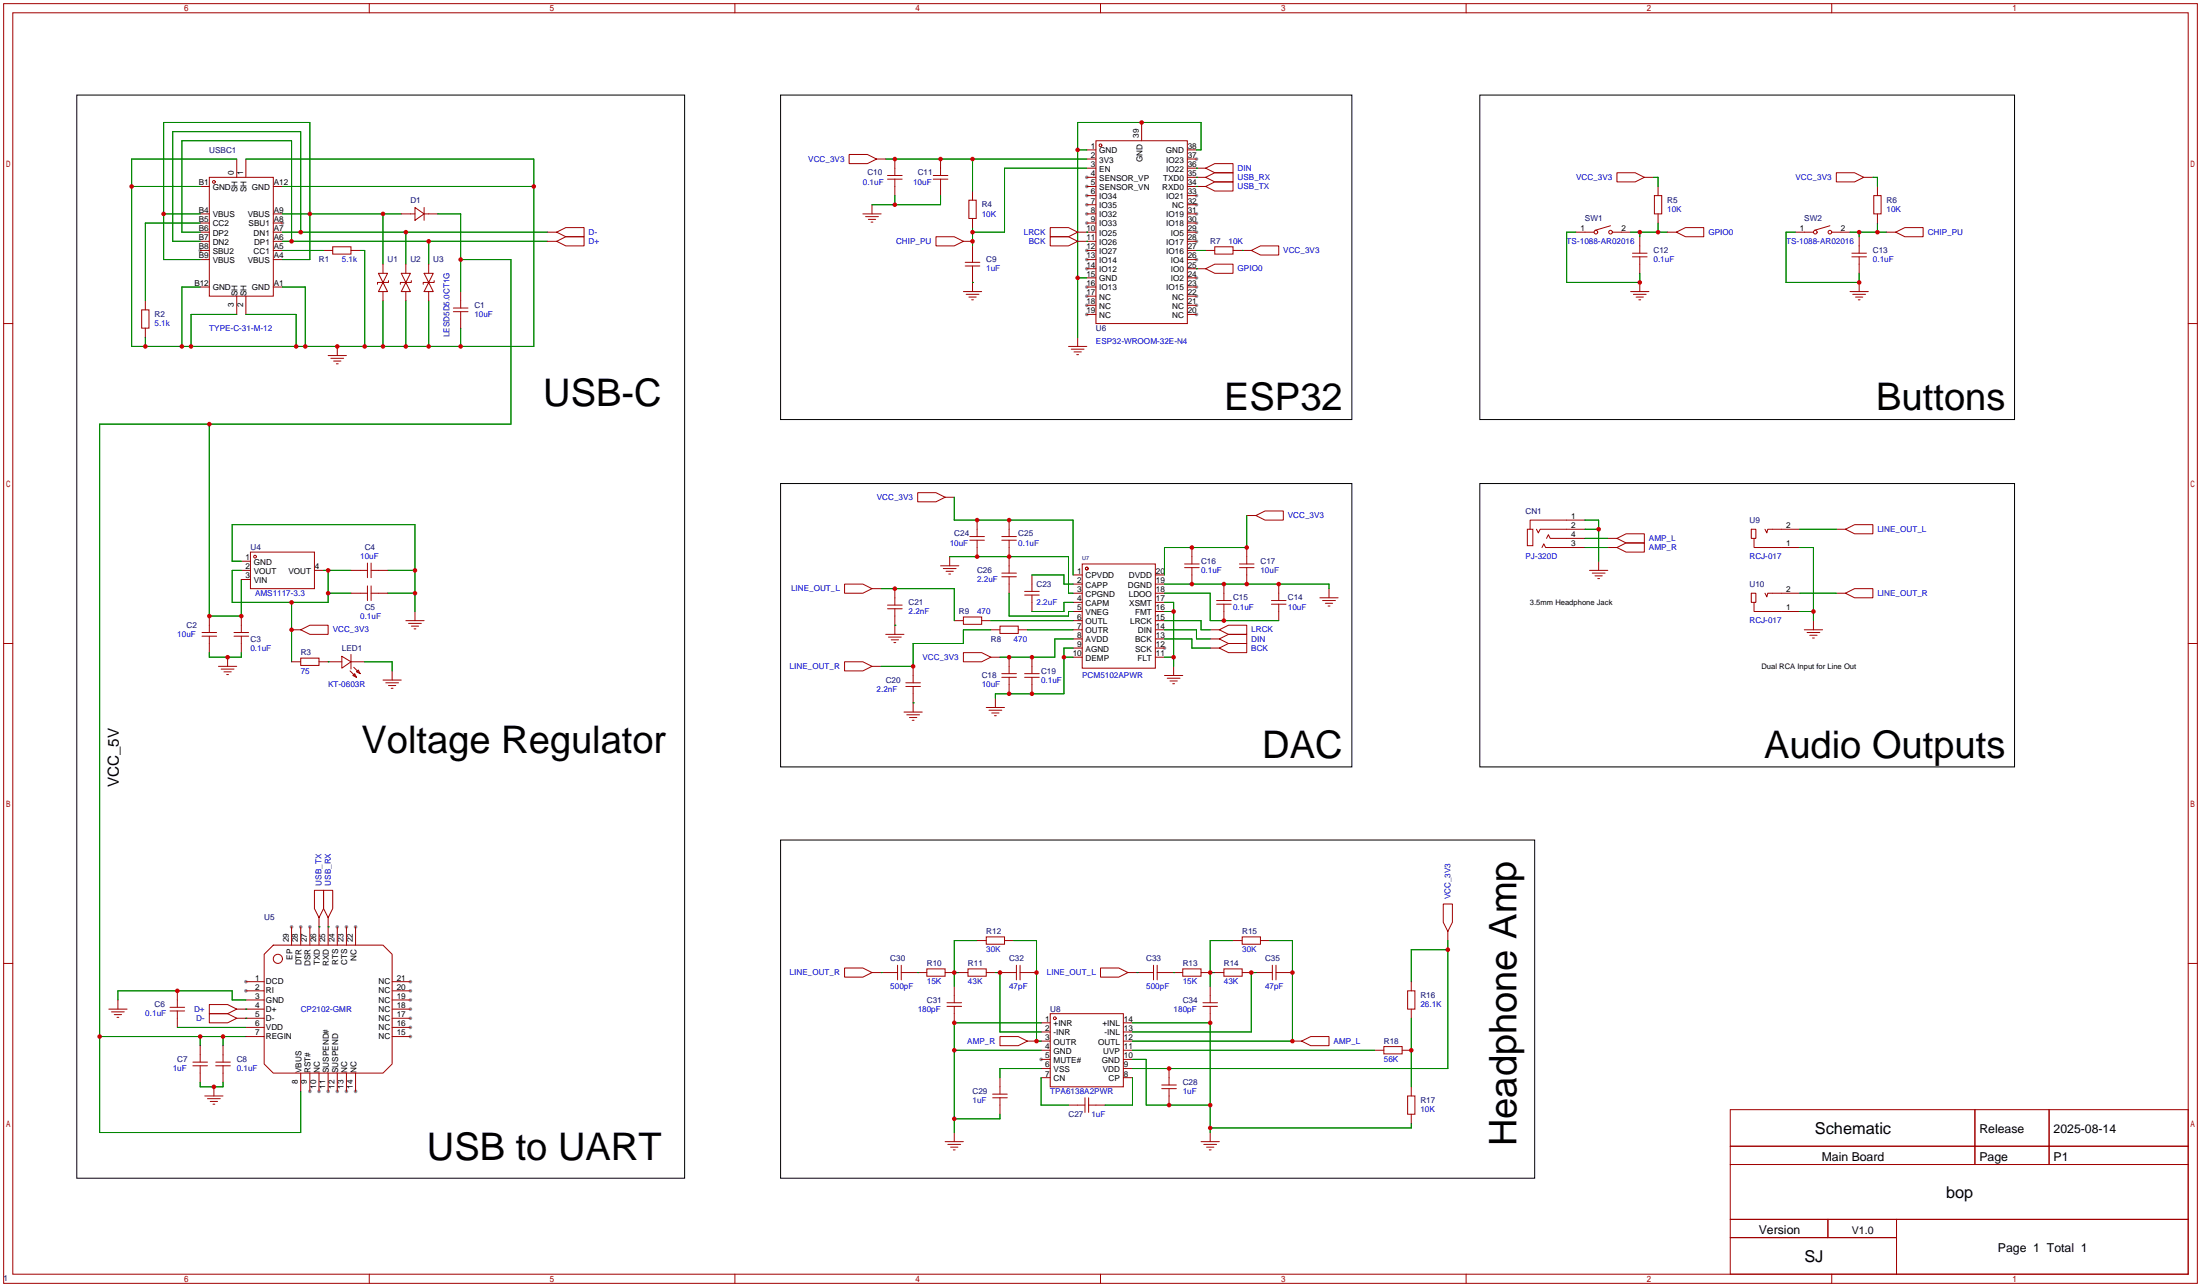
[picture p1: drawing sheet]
<svg xmlns="http://www.w3.org/2000/svg" width="612mm" height="358mm" viewBox="0 0 612 358" stroke-linecap="round" stroke-linejoin="round" font-family="sans-serif">
<g fill="#999">
<circle cx="55.6" cy="69.6" r=".51"/>
<circle cx="78.5" cy="62" r=".51"/>
<circle cx="68.3" cy="272.8" r=".51"/>
<circle cx="68.3" cy="275.3" r=".51"/>
<circle cx="86.1" cy="303.3" r=".51"/>
<circle cx="88.6" cy="303.3" r=".51"/>
<circle cx="91.2" cy="303.3" r=".51"/>
<circle cx="93.7" cy="303.3" r=".51"/>
<circle cx="96.3" cy="303.3" r=".51"/>
<circle cx="98.8" cy="303.3" r=".51"/>
<circle cx="114" cy="288" r=".51"/>
<circle cx="114" cy="285.5" r=".51"/>
<circle cx="114" cy="283" r=".51"/>
<circle cx="114" cy="280.4" r=".51"/>
<circle cx="114" cy="277.9" r=".51"/>
<circle cx="114" cy="275.3" r=".51"/>
<circle cx="114" cy="272.8" r=".51"/>
<circle cx="98.8" cy="257.6" r=".51"/>
<circle cx="96.3" cy="257.6" r=".51"/>
<circle cx="93.7" cy="257.6" r=".51"/>
<circle cx="86.1" cy="257.6" r=".51"/>
<circle cx="83.6" cy="257.6" r=".51"/>
<circle cx="81" cy="257.6" r=".51"/>
<circle cx="302" cy="49.3" r=".51"/>
<circle cx="302" cy="51.8" r=".51"/>
<circle cx="302" cy="54.4" r=".51"/>
<circle cx="302" cy="56.9" r=".51"/>
<circle cx="302" cy="59.4" r=".51"/>
<circle cx="302" cy="62" r=".51"/>
<circle cx="302" cy="69.6" r=".51"/>
<circle cx="302" cy="72.1" r=".51"/>
<circle cx="302" cy="74.7" r=".51"/>
<circle cx="302" cy="79.8" r=".51"/>
<circle cx="302" cy="82.3" r=".51"/>
<circle cx="302" cy="84.8" r=".51"/>
<circle cx="302" cy="87.4" r=".51"/>
<circle cx="332.5" cy="87.4" r=".51"/>
<circle cx="332.5" cy="84.8" r=".51"/>
<circle cx="332.5" cy="82.3" r=".51"/>
<circle cx="332.5" cy="79.8" r=".51"/>
<circle cx="332.5" cy="77.2" r=".51"/>
<circle cx="332.5" cy="72.1" r=".51"/>
<circle cx="332.5" cy="67.1" r=".51"/>
<circle cx="332.5" cy="64.5" r=".51"/>
<circle cx="332.5" cy="62" r=".51"/>
<circle cx="332.5" cy="59.4" r=".51"/>
<circle cx="332.5" cy="56.9" r=".51"/>
<circle cx="332.5" cy="54.4" r=".51"/>
<circle cx="332.5" cy="44.2" r=".51"/>
<circle cx="323.6" cy="180.1" r=".51"/>
<circle cx="289.3" cy="294.4" r=".51"/>
</g>
<g fill="none" stroke="#a10000" stroke-width=".28">
<path d="M1 1h609.6v355.6h-609.6zM3.6 3.6h604.5v350.5h-604.5zM102.6 1v2.6M204.2 1v2.6M305.8 1v2.6M407.4 1v2.6M509 1v2.6M304.5 39.1h25.4v50.8h-25.4zM317.2 34v5.1M55.6 51.8h2.6M55.6 59.4h2.6M58.2 49.3h17.7v33h-17.7z"/>
<path d="M65.8 44.2v5.1M68.3 44.2v5.1M75.9 51.8h2.6M75.9 59.4h2.6M111.5 59.4h3.8M115.3 57.7l2.6 1.7-2.6 1.8zM117.9 59.4h3.8M117.9 57.7v3.5M236 42.9h5l2.6 1.3-2.6 1.3h-5zM239.8 59.4h5.1M242.3 56.9v2.5M243.6 44.2h2.5"/>
<path d="M246.6 48.8h4.1M246.6 49.8h4.1M248.7 44.2v4.6M248.7 49.8v4.6M259.3 48.8h4.1M259.3 49.8h4.1M261.4 44.2v4.6M261.4 49.8v4.6M269.2 55.6h2.1v5.1h-2.1zM270.3 53.1v2.5M302 51.8h2.5M302 59.4h2.5"/>
<path d="M302 41.7h2.5M302 44.2h2.5M302 46.7h2.5M302 49.3h2.5M302 54.4h2.5M302 56.9h2.5M329.9 51.8h5.1M329.9 59.4h2.6M329.9 41.7h2.6M329.9 44.2h2.6M329.9 46.7h5.1M329.9 49.3h5.1"/>
<path d="M329.9 54.4h2.6M329.9 56.9h2.6M335 49.3l2.6-1.3h5v2.5h-5zM335 51.8l2.6-1.3h5v2.6h-5zM335 46.7l2.6-1.2h5v2.5h-5zM449.3 48h5.1l2.5 1.3-2.5 1.2h-5.1zM456.9 49.3h2.6M459.7 54.4h2.1v5h-2.1zM460.8 51.8v2.6M460.8 59.4v2.6M510.3 48h5.1l2.5 1.3-2.5 1.2h-5.1zM517.9 49.3h2.5"/>
<path d="M520.7 54.4h2v5h-2zM521.7 51.8v2.6M521.7 59.4v2.6M55.6 62h2.6M55.6 64.5h2.6M55.6 67.1h2.6M55.6 69.6h2.6M55.6 72.1h2.6M55.6 79.8h2.6M75.9 62h2.6M75.9 64.5h2.6M75.9 67.1h2.6"/>
<path d="M75.9 69.6h2.6M75.9 72.1h2.6M75.9 79.8h2.6M89.9 69.6h2.6M92.5 68.6h5v2h-5zM97.5 69.6h2.6M105.2 75.9h2.5l-1.3 2.6zM106.4 78.5l1.3 2.5h-2.5zM106.4 73.4v2.5M107.9 78v.5h-3v.5M111.5 75.9h2.5l-1.2 2.6zM112.8 78.5l1.2 2.5h-2.5z"/>
<path d="M112.8 73.4v2.5M114.3 78v.5h-3v.5M117.9 75.9h2.5l-1.3 2.6zM119.1 78.5l1.3 2.5h-2.5zM119.1 73.4v2.5M120.6 78v.5h-3v.5M152.1 64.5h2.6M152.1 67.1h2.6M154.7 64.5l2.5-1.3h5.1v2.6h-5.1zM154.7 67.1l2.5-1.3h5.1v2.5h-5.1zM240.5 60.2h3.6M241.3 61h2"/>
<path d="M242.1 61.7h.5M260.1 65.8h5.1l2.5 1.3-2.5 1.2h-5.1zM267.7 67.1h2.6M268.2 72.9h4.1M268.2 73.9h4.1M270.3 60.7v2.5M270.3 68.3v4.6M270.3 73.9v7.1M291.8 65.8h5.1l2.6 1.3-2.6 1.2h-5.1zM291.8 63.2h5.1l2.6 1.3-2.6 1.3h-5.1zM299.5 64.5h5M299.5 67.1h5"/>
<path d="M302 62h2.5M302 69.6h2.5M302 72.1h2.5M302 79.8h2.5M302 74.7h2.5M302 77.2h2.5M329.9 62h2.6M329.9 64.5h2.6M329.9 67.1h2.6M329.9 69.6h2.6M329.9 72.1h2.6M329.9 79.8h2.6"/>
<path d="M329.9 74.7h5.1M329.9 77.2h2.6M335 74.7l2.6-1.3h5v2.5h-5zM335 69.6h2.6M337.6 68.6h5v2h-5zM342.6 69.6h5.1M347.7 69.6l2.6-1.3h5v2.6h-5zM437.9 64.5h5.1M447.5 62.7l-4.3 1.3M448.1 64.5h5M453.6 70.4h4.1M453.6 71.4h4.1"/>
<path d="M455.7 65.8v4.6M455.7 71.4v4.5M455.7 78.5v2.5M463.3 64.5h2.5M465.8 64.5l2.6-1.3h5.1v2.6h-5.1zM498.9 64.5h5M508.5 62.7l-4.3 1.3M509 64.5h5.1M514.6 70.4h4.1M514.6 71.4h4.1M516.6 65.8v4.6M516.6 71.4v4.5"/>
<path d="M516.6 78.5v2.5M524.3 64.5h2.5M526.8 64.5l2.5-1.3h5.1v2.6h-5.1zM1 89.9h2.6M39.4 86.1h2v5.1h-2zM40.4 83.6v2.5M40.4 91.2v2.5M65.8 82.3v5.1M68.3 82.3v5.1M91.2 98.8h5.1M91.9 99.6h3.6M93.7 96.3v2.5"/>
<path d="M106.4 81v2.6M112.8 81v2.6M119.1 81v2.6M126 85.6h4M126 86.6h4M128 81v4.6M128 86.6v4.6M267.7 81h5.1M268.5 81.8h3.5M269.2 82.6h2.1M270 83.3h.5M296.9 96.3h5.1"/>
<path d="M297.7 97h3.5M298.4 97.8h2.1M299.2 98.6h.5M299.5 93.7v2.6M302 82.3h2.5M302 84.8h2.5M302 87.4h2.5M329.9 82.3h2.6M329.9 84.8h2.6M329.9 87.4h2.6M453.1 81h5.1M453.9 81.8h3.6"/>
<path d="M454.7 82.6h2M455.4 83.3h.5M514.1 81h5.1M514.9 81.8h3.5M515.6 82.6h2.1M516.4 83.3h.5M608.1 89.9h2.5M92.7 100.3h2M93.5 101.1h.5M255 136.9h5.1l2.5 1.3-2.5 1.2h-5.1zM262.6 138.2h2.6M67.1 156h2.5"/>
<path d="M67.1 158.5h2.5M69.6 153.4h17.8v10.2h-17.8zM87.4 158.5h2.5M97.5 158.5h4.6M102.1 156.5v4M103.1 158.5h4.6M103.1 156.5v4M261.4 157.2h5M262.1 158h3.6M262.9 158.7h2M263.7 159.5h.5M263.9 154.7v2.5"/>
<path d="M269.5 149.1h4.1M269.5 150.1h4.1M271.5 144.5v4.6M271.5 150.1v4.6M278.4 149.1h4M278.4 150.1h4M278.4 159.3h4M280.4 144.5v4.6M280.4 150.1v9.2M286.8 159.8v4.5M298.2 159.8h2.5M300.7 156.7h20.4v29h-20.4z"/>
<path d="M321.1 159.8h2.5M329.2 156.7h4M329.2 157.7h4M331.2 152.1v4.6M331.2 157.7v4.6M344.4 156.7h4.1M344.4 157.7h4.1M346.5 152.1v4.6M346.5 157.7v4.6M346.5 143.3h2.5M349 143.3l2.5-1.3h5.1v2.5h-5.1zM424.4 147.1h1.6v4.5h-1.6z"/>
<path d="M427 147.1l.5 1 .5-1h12.4M428.5 152.1l.5-1 .5 1h10.9M429.8 149.6l.5-1 .5 1h9.6M440.4 144.5h-15.2v2.6M441.7 158.5h5.1M442.5 159.3h3.5M444.2 156v2.5M446.8 149.6h2.5M446.8 152.1h2.5M449.3 149.6l2.6-1.3h5v2.6h-5zM449.3 152.1l2.6-1.2h5v2.5h-5zM486.7 147.1h1.2v2.5h-1.2z"/>
<path d="M487.4 149.6v2.5h12.7M490.5 147.1l.5 1 .2-1h8.9M510.3 147.1h2.5M512.8 147.1l2.6-1.3h5v2.5h-5zM1 178.8h2.6M56.1 175.8h4.1M56.1 176.8h4.1M58.2 171.2v4.6M58.2 176.8v4.6M65 175.8h4.1M65 176.8h4.1M67.1 161h2.5"/>
<path d="M67.1 171.2v4.6M67.1 176.8v4.6M81 175h2.6M83.6 175l2.5-1.3h5.1v2.6h-5.1zM97.5 164.8h4.6M102.1 162.8v4.1M103.1 162.8v4.1M103.1 164.8h4.6M112.8 172.5h5.1M113.5 173.2h3.6M114.3 174h2M115.1 174.8h.5"/>
<path d="M115.3 169.9v2.6M234.7 162.3h5.1l2.5 1.3-2.5 1.2h-5.1zM242.3 163.6h2.6M246.1 176.3h5.1M246.6 168.1h4.1M246.6 169.2h4.1M246.9 177h3.5M247.6 177.8h2.1M248.4 178.6h.5M248.7 163.6v4.5M248.7 169.2v7.1M265.2 172.5h2.5"/>
<path d="M267.7 171.4h5.1v2.1h-5.1zM272.8 172.5h2.5M275.3 175h2.6M277.9 174h5.1v2h-5.1zM278.4 160.3h4M280.4 160.3v4.5M283 175h2.5M284.7 164.3h4.1M284.7 165.4h4.1M286.8 165.4v4.5M298.2 172.5h2.5M298.2 164.8h2.5"/>
<path d="M298.2 175h2.5M298.2 162.3h2.5M298.2 167.4h2.5M298.2 169.9h2.5M298.2 177.5h2.5M321.1 172.5h2.5M321.1 164.8h2.5M321.1 175h2.5M321.1 162.3h2.5M321.1 167.4h2.5M321.1 169.9h2.5M321.1 177.5h2.5"/>
<path d="M336.3 175h2.5M336.3 177.5h2.5M338.1 166.9h4M338.1 167.9h4M338.8 175l2.6-1.3h5.1v2.6h-5.1zM338.8 177.5l2.6-1.2h5.1v2.5h-5.1zM340.1 162.3v4.6M340.1 167.9v4.6M353.3 166.9h4.1M353.3 167.9h4.1M355.3 162.3v4.6M355.3 167.9v4.6"/>
<path d="M366.8 166.1h5.1M367.5 166.9h3.6M368.3 167.6h2M369.1 168.4h.5M369.3 163.6v2.5M443.2 160h2.1M444 160.8h.5M486.7 164.8h1.2v2.6h-1.2zM487.4 167.4v2.5h12.7M490.5 164.8l.5 1.1 .2-1.1h8.9M501.4 175h5.1M502.2 175.8h3.5"/>
<path d="M502.9 176.5h2.1M503.7 177.3h.5M503.9 172.5v2.5M510.3 164.8h2.5M512.8 164.8l2.6-1.2h5v2.5h-5zM608.1 178.8h2.5M60.7 185.2h5.1M61.5 185.9h3.5M62.2 186.7h2.1M63 187.5h.5M63.2 182.6v2.6M81 183.9h2.6"/>
<path d="M83.6 182.9h5v2h-5zM88.6 183.9h6.4M95 182.4l2.5 1.5-2.5 1.8zM97.3 186.4l1.8 1.8M97.5 183.9h3.8M97.5 181.9v4M98.3 185.4l1.8 1.8M98.6 187.2l.5 1-1.1-.5zM99.1 186.7l.5-.5 .5 1zM106.4 189h5.1M107.2 189.7h3.5M107.9 190.5h2.1"/>
<path d="M108.7 191.3h.5M109 186.4v2.6M234.7 183.9h5.1l2.5 1.3-2.5 1.2h-5.1zM242.3 185.2h2.6M251.2 197.9h5.1M251.7 189.7h4.1M251.7 190.8h4.1M252 198.6h3.5M252.7 199.4h2.1M253.7 185.2v4.5M253.7 190.8v7.1M267.7 181.4h5.1l2.5 1.2-2.5 1.3h-5.1z"/>
<path d="M274.1 196.6h5M274.8 197.4h3.6M275.3 182.6h2.6M275.6 198.1h2M276.4 198.9h.5M276.6 194.1v2.5M278.4 187.2h4M278.4 188.2h4M280.4 182.6v4.6M280.4 188.2v4.6M284.7 187.2h4.1M284.7 188.2h4.1"/>
<path d="M286.8 182.6v4.6M286.8 188.2v4.6M298.2 180.1h2.5M298.2 182.6h2.5M321.1 180.1h2.5M321.1 182.6h2.5M323.6 187.7h5.1M324.4 188.5h3.5M325.1 189.2h2.1M325.9 190h.5M326.1 185.2v2.5M336.3 180.1h2.5"/>
<path d="M338.8 180.1l2.6-1.3h5.1v2.6h-5.1zM253.5 200.2h.5M81 257.6v5M83.6 257.6v5M86.1 257.6v5M87.4 247.4h2.5v5.1l-1.3 2.5-1.2-2.5zM88.6 255v7.6M89.9 247.4h2.6v5.1l-1.3 2.5-1.3-2.5zM91.2 255v7.6M93.7 257.6v5M96.3 257.6v5M98.8 257.6v5"/>
<path d="M401.1 251.2h2.5v5.1l-1.3 2.5-1.2-2.5zM402.3 258.8v2.6M1 267.7h2.6M32.8 277.9v2.5M47.2 279.9h4.1M49.3 275.3v4.6M58.2 279.1h5l2.6 1.3-2.6 1.3h-5zM68.3 272.8h5.1M68.3 275.3h5.1M68.3 277.9h5.1M75.9 262.6h30.5l2.6 2.6v30.5l-2.6 2.5h-30.5l-2.5-2.5v-30.5zM109 272.8h5"/>
<path d="M109 275.3h5M109 277.9h5M234.7 269h5.1l2.5 1.3-2.5 1.2h-5.1zM242.3 270.3h7.1M249.4 268.2v4.1M250.4 270.3h7.2M250.4 268.2v4.1M257.6 269.2h5v2.1h-5zM262.6 270.3h2.6M263.1 278.6h4.1M263.1 279.7h4.1M265.2 274.1v4.5"/>
<path d="M265.2 279.7v4.5M266.4 270.3h2.6M269 269.2h5.1v2.1h-5.1zM271.5 261.4h2.6M274.1 260.3h5v2.1h-5zM274.1 270.3h2.5M277.9 270.3h4.5M279.1 261.4h2.6M282.4 268.2v4.1M283.5 270.3h4.5M283.5 268.2v4.1M305.8 269h5.1l2.5 1.3-2.5 1.2h-5.1z"/>
<path d="M313.4 270.3h7.1M320.5 268.2v4.1M321.6 270.3h7.1M321.6 268.2v4.1M328.7 269.2h5.1v2.1h-5.1zM333.8 270.3h2.5M334.3 278.6h4M334.3 279.7h4M336.3 274.1v4.5M336.3 279.7v4.5M337.6 270.3h2.5M340.1 269.2h5.1v2.1h-5.1z"/>
<path d="M342.6 261.4h2.6M345.2 260.3h5.1v2.1h-5.1zM345.2 270.3h2.5M349 270.3h4.6M350.3 261.4h2.5M353.6 268.2v4.1M354.6 270.3h4.6M354.6 268.2v4.1M391.2 275.3h2v5.1h-2zM392.2 272.8v2.5M608.1 267.7h2.5M30.2 280.4h5.1"/>
<path d="M31 281.2h3.5M31.7 281.9h2.1M32.5 282.7h.5M47.2 280.9h4.1M49.3 280.9v4.6M53.6 295.1h4.1M53.6 296.2h4.1M55.6 290.6v4.5M55.6 296.2v4.5M58.2 281.7h5l2.6 1.3-2.6 1.2h-5zM59.9 295.1h4.1M59.9 296.2h4.1"/>
<path d="M62 290.6v4.5M62 296.2v4.5M65.8 280.4h7.6M65.8 283h7.6M68.3 285.5h5.1M68.3 288h5.1M83.6 298.2v5.1M86.1 298.2v5.1M88.6 298.2v5.1M91.2 298.2v5.1M93.7 298.2v5.1M96.3 298.2v5.1"/>
<path d="M98.8 298.2v5.1M109 280.4h5M109 283h5M109 285.5h5M109 288h5M277.9 288h5.1l2.5 1.3-2.5 1.3h-5.1zM277.9 299.5v4.5M285.5 289.3h2.5M289.3 284.2h2.5M289.3 286.8h2.5M289.3 289.3h2.5M289.3 291.8h2.5"/>
<path d="M289.3 294.4h2.5M289.3 296.9h2.5M289.3 299.5h2.5M291.8 281.7h20.4v20.3h-20.4zM312.2 284.2h2.5M312.2 286.8h2.5M312.2 289.3h2.5M312.2 291.8h2.5M312.2 294.4h2.5M312.2 296.9h2.5M312.2 299.5h2.5M324.9 296.9v4.6"/>
<path d="M359.2 289.3h2.5M361.7 289.3l2.5-1.3h5.1v2.6h-5.1zM382 291.8h2.6M384.6 290.8h5v2.1h-5zM389.6 291.8h2.6M392.2 280.4v2.6M56.9 304.5h5.1M57.7 305.3h3.5M58.4 306.1h2.1M59.2 306.8h.5M59.4 302v2.5M262.6 317.2h5.1"/>
<path d="M263.4 318h3.6M264.2 318.8h2M264.9 319.5h.5M265.2 314.7v2.5M275.8 304h4.1M275.8 305.1h4.1M277.9 305.1v4.5M296.9 307.1h4.6M301.5 305.1v4M302.5 307.1h4.6M302.5 305.1v4M322.8 301.5h4.1"/>
<path d="M322.8 302.5h4.1M324.9 302.5v4.6M333.8 317.2h5M334.5 318h3.6M335.3 318.8h2M336 319.5h.5M336.3 314.7v2.5M391.2 304.5h2v5.1h-2zM392.2 302v2.5M392.2 309.6v2.6M480.8 308.4h127.3v45.7h-127.3zM480.8 318.5h127.3"/>
<path d="M548.8 308.4v15.2M569.4 308.4v15.2M480.8 323.6h127.3M480.8 338.8h127.3M507.9 338.8v5.1M527 338.8v15.3M102.6 354.1v2.5M204.2 354.1v2.5M305.8 354.1v2.5M407.4 354.1v2.5M480.8 343.9h46.2M509 354.1v2.5"/>
<circle cx="59.4" cy="50.5" r=".38"/>
<circle cx="305.8" cy="40.4" r=".38"/>
<circle cx="443.5" cy="64.5" r=".51"/>
<circle cx="447.5" cy="64.5" r=".51"/>
<circle cx="504.4" cy="64.5" r=".51"/>
<circle cx="508.5" cy="64.5" r=".51"/>
<circle cx="70.9" cy="154.7" r=".38"/>
<circle cx="302" cy="158" r=".38"/>
<circle cx="77.2" cy="266.4" r="1.27"/>
<circle cx="293.1" cy="283" r=".38"/>
</g>
<g fill="none" stroke="#008700" stroke-width=".28">
<path d="M36.6 51.8h19M45.5 59.4h10.1M65.8 44.2h-29.2v52.1h111.7v-52.1h-80M78.5 51.8h69.8M78.5 59.4h33M106.4 59.4v14M121.7 59.4h6.3v21.6M246.1 44.2h55.9M248.7 54.4v2.5M261.4 54.4v2.5h-19.1M270.3 44.2v8.9M299.5 41.7h2.5"/>
<path d="M302 46.7h-22.9v17.8h-8.8M332.5 49.3h.1M332.5 51.8h.1M332.5 46.7h.1M332.5 41.7h1.3v-7.7h-34.3v59.7M459.5 49.3h1.3v2.5M520.4 49.3h1.3v2.5M55.6 64.5h-5.1v-25.4h30.5v28M55.6 79.8h-5.1v16.5M55.6 62h-15.2v21.6M55.6 72.1h-10.1v-38.1h40.6v38.1h-7.6M78.5 69.6h11.4"/>
<path d="M78.5 79.8h6.3v16.5M78.5 64.5h73.6M78.5 67.1h73.6M83.6 64.5v-27.9h-35.6v30.5h7.6M100.1 69.6h1.2v26.7M112.8 64.5v8.9M119.1 67.1v6.3M128 72.1h14v45.8h-114.3v196.8h55.9v-11.4M270.3 78.5h.1M270.3 63.2v5.1M299.5 77.2h2.5M302 67.1h.1"/>
<path d="M302 64.5h.1M332.5 74.7h.1M332.5 69.6h2.5M345.2 69.6h.1M437.9 64.5h-2.5v14h20.3v-2.6M453.1 64.5h10.2M455.7 64.5v1.3M460.8 62v2.5M498.9 64.5h-2.6v14h20.3v-2.6M514.1 64.5h10.2M516.6 64.5v1.3M521.7 62v2.5"/>
<path d="M40.4 93.7v2.6M65.8 87.4h-12.7v8.9M68.3 87.4h14v8.9M106.4 83.6v12.7M112.8 83.6v12.7M119.1 83.6v12.7M128 91.2v5.1M58.2 117.9v53.3h8.9v-10.2M265.2 138.2v6.3h33v15.3M67.1 158.5h-2.6v8.9h26.7v-8.9M67.1 156h-2.6v-10.2h50.8v24.1M89.9 158.5h7.6"/>
<path d="M107.7 158.5h7.6M263.9 154.7h33v10.1h1.3M286.8 159.8h8.9v2.5h2.5M346.5 143.3v8.8h-22.9v7.7M440.4 152.1h6.4M440.4 144.5h3.8v11.5M440.4 147.1h3.8M440.4 149.6h6.4M500.1 152.1h3.8v20.4M500.1 147.1h10.2M81 167.4v16.5M91.2 164.8h6.3"/>
<path d="M107.7 164.8h7.6M244.9 163.6h20.3v8.9M248.7 173.7h.1M275.3 172.5h22.9M275.3 175h-7.6v3.8h-14v6.4h-8.8M280.4 164.8v6.4h16.5v-1.3h1.3M285.5 175h12.7M298.2 167.4h-2.5v2.5h-8.9M298.2 177.5h-5.1v5.1h-15.2M323.6 164.8h12.7v7.7h19M323.6 167.4h2.5v17.8M323.6 172.5h10.2v2.5h2.5"/>
<path d="M323.6 162.3h45.7v1.3M323.6 177.5h7.6v2.6h5.1M323.6 175h8.9v2.5h3.8M323.6 169.9h2.5M500.1 164.8h10.2M500.1 169.9h3.8M58.2 181.4v1.2h8.9v-1.2M91.2 183.9h.1M101.3 183.9h7.7v2.5M253.7 195.3h.1M295.7 182.6h2.5M298.2 180.1h-2.5v12.7h-19.1v1.3"/>
<path d="M323.6 182.6h2.5M88.6 257.6h.1M91.2 257.6h.1M32.8 277.9v-2.6h31.7v2.6h3.8M244.9 270.3h.1M255 270.3h.1M265.2 270.3h1.2M271.5 261.4h-6.3v12.7M276.6 270.3h1.3v16.5h11.4M281.7 261.4h6.3v27.9h1.3M316 270.3h.1M326.1 270.3h.1"/>
<path d="M336.3 270.3h1.3M342.6 261.4h-6.3v12.7M349 270.3h-1.3v16.5h-33M352.8 261.4h6.4v27.9h-44.5M402.3 261.4v35.5h-87.6M402.3 263.9h-10.1v8.9M27.7 288h40.6M49.3 285.5h19M55.6 288v2.6M62 288v2.6M68.3 280.4h.1M68.3 283h.1"/>
<path d="M265.2 291.8h24.1M289.3 284.2h-24.1v30.5M289.3 299.5v7.6h7.6M289.3 296.9h-11.4v2.6M314.7 284.2h21.6v30.5M314.7 299.5v7.6h-7.6M314.7 294.4h3.8v12.7h17.8M314.7 291.8h67.3M392.2 283v19M55.6 300.7v1.3h6.4v-1.3M277.9 309.6v1.3h-12.7M392.2 312.2v1.2h-55.9"/>
</g>
<path d="M21.3 26.4h168.9v301h-168.9zM216.9 26.4h158.8v90.2h-158.8zM411.2 26.4h148.6v90.2h-148.6zM216.9 134.4h158.8v78.7h-158.8zM411.2 134.4h148.6v78.7h-148.6zM216.9 233.4h209.6v94h-209.6z" fill="none" stroke="#000" stroke-width=".28"/>
<g fill="#c00">
<circle cx="101.3" cy="96.3" r=".63"/>
<circle cx="106.4" cy="96.3" r=".63"/>
<circle cx="112.8" cy="96.3" r=".63"/>
<circle cx="119.1" cy="96.3" r=".63"/>
<circle cx="128" cy="96.3" r=".63"/>
<circle cx="148.3" cy="51.8" r=".63"/>
<circle cx="93.7" cy="96.3" r=".63"/>
<circle cx="84.8" cy="96.3" r=".63"/>
<circle cx="82.3" cy="96.3" r=".63"/>
<circle cx="53.1" cy="96.3" r=".63"/>
<circle cx="50.5" cy="96.3" r=".63"/>
<circle cx="40.4" cy="96.3" r=".63"/>
<circle cx="36.6" cy="51.8" r=".63"/>
<circle cx="81" cy="67.1" r=".63"/>
<circle cx="119.1" cy="67.1" r=".63"/>
<circle cx="83.6" cy="64.5" r=".63"/>
<circle cx="112.8" cy="64.5" r=".63"/>
<circle cx="86.1" cy="59.4" r=".63"/>
<circle cx="45.5" cy="59.4" r=".63"/>
<circle cx="106.4" cy="59.4" r=".63"/>
<circle cx="128" cy="72.1" r=".63"/>
<circle cx="58.2" cy="117.9" r=".63"/>
<circle cx="27.7" cy="288" r=".63"/>
<circle cx="55.6" cy="288" r=".63"/>
<circle cx="62" cy="288" r=".63"/>
<circle cx="58.2" cy="171.2" r=".63"/>
<circle cx="67.1" cy="171.2" r=".63"/>
<circle cx="91.2" cy="158.5" r=".63"/>
<circle cx="91.2" cy="164.8" r=".63"/>
<circle cx="81" cy="167.4" r=".63"/>
<circle cx="81" cy="175" r=".63"/>
<circle cx="63.2" cy="182.6" r=".63"/>
<circle cx="115.3" cy="164.8" r=".63"/>
<circle cx="115.3" cy="158.5" r=".63"/>
<circle cx="49.3" cy="275.3" r=".63"/>
<circle cx="59.4" cy="302" r=".63"/>
<circle cx="299.5" cy="77.2" r=".63"/>
<circle cx="299.5" cy="41.7" r=".63"/>
<circle cx="317.2" cy="34" r=".63"/>
<circle cx="270.3" cy="64.5" r=".63"/>
<circle cx="270.3" cy="67.1" r=".63"/>
<circle cx="270.3" cy="44.2" r=".63"/>
<circle cx="261.4" cy="44.2" r=".63"/>
<circle cx="248.7" cy="44.2" r=".63"/>
<circle cx="248.7" cy="56.9" r=".63"/>
<circle cx="455.7" cy="78.5" r=".63"/>
<circle cx="455.7" cy="64.5" r=".63"/>
<circle cx="460.8" cy="64.5" r=".63"/>
<circle cx="516.6" cy="78.5" r=".63"/>
<circle cx="516.6" cy="64.5" r=".63"/>
<circle cx="521.7" cy="64.5" r=".63"/>
<circle cx="355.3" cy="162.3" r=".63"/>
<circle cx="346.5" cy="162.3" r=".63"/>
<circle cx="340.1" cy="162.3" r=".63"/>
<circle cx="331.2" cy="162.3" r=".63"/>
<circle cx="346.5" cy="152.1" r=".63"/>
<circle cx="331.2" cy="152.1" r=".63"/>
<circle cx="340.1" cy="172.5" r=".63"/>
<circle cx="280.4" cy="182.6" r=".63"/>
<circle cx="286.8" cy="182.6" r=".63"/>
<circle cx="326.1" cy="182.6" r=".63"/>
<circle cx="326.1" cy="169.9" r=".63"/>
<circle cx="280.4" cy="192.8" r=".63"/>
<circle cx="286.8" cy="192.8" r=".63"/>
<circle cx="295.7" cy="182.6" r=".63"/>
<circle cx="253.7" cy="185.2" r=".63"/>
<circle cx="248.7" cy="163.6" r=".63"/>
<circle cx="280.4" cy="154.7" r=".63"/>
<circle cx="271.5" cy="154.7" r=".63"/>
<circle cx="280.4" cy="144.5" r=".63"/>
<circle cx="271.5" cy="144.5" r=".63"/>
<circle cx="324.9" cy="296.9" r=".63"/>
<circle cx="402.3" cy="263.9" r=".63"/>
<circle cx="336.3" cy="307.1" r=".63"/>
<circle cx="324.9" cy="307.1" r=".63"/>
<circle cx="336.3" cy="284.2" r=".63"/>
<circle cx="336.3" cy="313.4" r=".63"/>
<circle cx="265.2" cy="270.3" r=".63"/>
<circle cx="277.9" cy="270.3" r=".63"/>
<circle cx="265.2" cy="284.2" r=".63"/>
<circle cx="265.2" cy="291.8" r=".63"/>
<circle cx="265.2" cy="310.9" r=".63"/>
<circle cx="288" cy="289.3" r=".63"/>
<circle cx="288" cy="270.3" r=".63"/>
<circle cx="336.3" cy="270.3" r=".63"/>
<circle cx="392.2" cy="291.8" r=".63"/>
<circle cx="359.2" cy="289.3" r=".63"/>
<circle cx="359.2" cy="270.3" r=".63"/>
<circle cx="347.7" cy="270.3" r=".63"/>
<circle cx="444.2" cy="147.1" r=".63"/>
<circle cx="503.9" cy="169.9" r=".63"/>
</g>
<g font-size="10.6">
<text x="151" y="112.8">USB-C</text>
<text x="340.2" y="114">ESP32</text>
<text x="521.4" y="114">Buttons</text>
<text x="100.5" y="209.3">Voltage Regulator</text>
<text x="350.8" y="210.6">DAC</text>
<text x="490.2" y="210.6">Audio Outputs</text>
<text x="118.6" y="322.3">USB to UART</text>
<text x="421.4" y="318.5" transform="rotate(-90 421.4 318.5)">Headphone Amp</text>
</g>
<g font-size="4.5">
<text x="504.4" y="315.2">Schematic</text>
<text x="540.8" y="333">bop</text>
<text x="501.4" y="350.8">SJ</text>
</g>
<text font-size="4.2" x="33" y="218.8" transform="rotate(-90 33 218.8)">VCC_5V</text>
<g font-size="3.4">
<text x="550.1" y="315">Release</text>
<text x="570.7" y="315">2025-08-14</text>
<text x="506.2" y="322.6">Main Board</text>
<text x="550.1" y="322.6">Page</text>
<text x="570.7" y="322.6">P1</text>
<text x="488.7" y="342.9">Version</text>
<text x="555.2" y="348">Page 1 Total 1</text>
</g>
<text font-size="2.9" x="514.6" y="342.8">V1.0</text>
<g font-size="2.3">
<text x="303.2" y="41.3">1</text>
<text x="316.4" y="38.3" transform="rotate(-90 316.4 38.3)">39</text>
<text x="330.1" y="41.3">38</text>
<text x="303.2" y="43.9">2</text>
<text x="303.2" y="46.4">3</text>
<text x="305.5" y="42.6">GND</text>
<text x="305.5" y="45.2">3V3</text>
<text x="305.5" y="47.7">EN</text>
<text x="317.5" y="45.1" transform="rotate(-90 317.5 45.1)">GND</text>
<text x="324" y="42.6">GND</text>
<text x="324.1" y="47.7">IO22</text>
<text x="324.1" y="45.2">IO23</text>
<text x="330.1" y="46.4">36</text>
<text x="330.1" y="43.9">37</text>
<text x="55.3" y="51.5">B1</text>
<text x="59.1" y="52.8">GND</text>
<text x="65" y="48.5" transform="rotate(-90 65 48.5)">0</text>
<text x="66" y="53.4" transform="rotate(-90 66 53.4)">SH</text>
<text x="67.5" y="48.5" transform="rotate(-90 67.5 48.5)">1</text>
<text x="68.5" y="53.4" transform="rotate(-90 68.5 53.4)">SH</text>
<text x="70" y="52.8">GND</text>
<text x="76.1" y="51.5">A12</text>
<text x="303.2" y="49">4</text>
<text x="303.2" y="51.5">5</text>
<text x="305.5" y="50.2">SENSOR_VP</text>
<text x="305.5" y="52.8">SENSOR_VN</text>
<text x="323" y="52.8">RXD0</text>
<text x="323.2" y="50.2">TXD0</text>
<text x="330.1" y="51.5">34</text>
<text x="330.1" y="49">35</text>
<text x="55.3" y="59.1">B4</text>
<text x="76.1" y="59.1">A9</text>
<text x="303.2" y="54">6</text>
<text x="303.2" y="56.6">7</text>
<text x="303.2" y="59.1">8</text>
<text x="305.5" y="55.3">IO34</text>
<text x="305.5" y="57.9">IO35</text>
<text x="324.1" y="55.3">IO21</text>
<text x="325.7" y="57.9">NC</text>
<text x="330.1" y="59.1">31</text>
<text x="330.1" y="56.6">32</text>
<text x="330.1" y="54">33</text>
<text x="55.3" y="61.7">B5</text>
<text x="55.3" y="64.2">B6</text>
<text x="59.1" y="60.4">VBUS</text>
<text x="59.1" y="62.9">CC2</text>
<text x="59.1" y="65.5">DP2</text>
<text x="68.8" y="60.4">VBUS</text>
<text x="69.1" y="62.9">SBU1</text>
<text x="70.5" y="65.5">DN1</text>
<text x="76.1" y="64.2">A7</text>
<text x="76.1" y="61.7">A8</text>
<text x="301.9" y="64.2">10</text>
<text x="303.2" y="61.7">9</text>
<text x="305.5" y="60.4">IO32</text>
<text x="305.5" y="62.9">IO33</text>
<text x="305.5" y="65.5">IO25</text>
<text x="324.1" y="62.9">IO18</text>
<text x="324.1" y="60.4">IO19</text>
<text x="325.3" y="65.5">IO5</text>
<text x="330.1" y="64.2">29</text>
<text x="330.1" y="61.7">30</text>
<text x="439.2" y="64.2">1</text>
<text x="450.6" y="64.2">2</text>
<text x="500.1" y="64.2">1</text>
<text x="511.6" y="64.2">2</text>
<text x="55.3" y="66.7">B7</text>
<text x="55.3" y="69.3">B8</text>
<text x="55.3" y="71.8">B9</text>
<text x="59.1" y="68">DN2</text>
<text x="59.1" y="70.6">SBU2</text>
<text x="70.5" y="70.6">CC1</text>
<text x="70.6" y="68">DP1</text>
<text x="76.1" y="71.8">A4</text>
<text x="76.1" y="69.3">A5</text>
<text x="76.1" y="66.7">A6</text>
<text x="301.9" y="66.7">11</text>
<text x="301.9" y="69.3">12</text>
<text x="301.9" y="71.8">13</text>
<text x="305.5" y="68">IO26</text>
<text x="305.5" y="70.6">IO27</text>
<text x="324.1" y="70.6">IO16</text>
<text x="324.1" y="68">IO17</text>
<text x="330.1" y="71.8">26</text>
<text x="330.1" y="69.3">27</text>
<text x="330.1" y="66.7">28</text>
<text x="59.1" y="73.1">VBUS</text>
<text x="68.8" y="73.1">VBUS</text>
<text x="301.9" y="74.4">14</text>
<text x="301.9" y="76.9">15</text>
<text x="305.5" y="73.1">IO14</text>
<text x="305.5" y="75.6">IO12</text>
<text x="325.3" y="75.6">IO0</text>
<text x="325.3" y="73.1">IO4</text>
<text x="330.1" y="76.9">24</text>
<text x="330.1" y="74.4">25</text>
<text x="54" y="79.4">B12</text>
<text x="59.1" y="80.7">GND</text>
<text x="66" y="82.3" transform="rotate(-90 66 82.3)">SH</text>
<text x="68.5" y="82.3" transform="rotate(-90 68.5 82.3)">SH</text>
<text x="70" y="80.7">GND</text>
<text x="76.1" y="79.4">A1</text>
<text x="301.9" y="79.4">16</text>
<text x="301.9" y="82">17</text>
<text x="305.5" y="78.2">GND</text>
<text x="305.5" y="80.7">IO13</text>
<text x="305.5" y="83.3">NC</text>
<text x="324.1" y="80.7">IO15</text>
<text x="325.3" y="78.2">IO2</text>
<text x="325.7" y="83.3">NC</text>
<text x="330.1" y="82">22</text>
<text x="330.1" y="79.4">23</text>
<text x="65" y="85.3" transform="rotate(-90 65 85.3)">3</text>
<text x="67.5" y="85.3" transform="rotate(-90 67.5 85.3)">2</text>
<text x="301.9" y="84.5">18</text>
<text x="301.9" y="87.1">19</text>
<text x="305.5" y="85.8">NC</text>
<text x="305.5" y="88.3">NC</text>
<text x="325.7" y="88.3">NC</text>
<text x="325.7" y="85.8">NC</text>
<text x="330.1" y="87.1">20</text>
<text x="330.1" y="84.5">21</text>
<text x="436.6" y="149.3">4</text>
<text x="436.6" y="146.8">2</text>
<text x="436.6" y="144.2">1</text>
<text x="496.3" y="146.8">2</text>
<text x="68.2" y="155.6">1</text>
<text x="436.6" y="151.8">3</text>
<text x="496.3" y="151.8">1</text>
<text x="68.2" y="158.2">2</text>
<text x="68.2" y="160.7">3</text>
<text x="70.5" y="156.9">GND</text>
<text x="70.5" y="159.5">VOUT</text>
<text x="70.5" y="162">VIN</text>
<text x="80.1" y="159.5">VOUT</text>
<text x="87.5" y="158.2">4</text>
<text x="299.3" y="159.5">1</text>
<text x="299.3" y="162">2</text>
<text x="301.7" y="160.7">CPVDD</text>
<text x="313.7" y="160.7">DVDD</text>
<text x="321.2" y="162">19</text>
<text x="321.2" y="159.5">20</text>
<text x="299.3" y="164.5">3</text>
<text x="299.3" y="167.1">4</text>
<text x="301.7" y="163.3">CAPP</text>
<text x="301.7" y="165.8">CPGND</text>
<text x="313.4" y="163.3">DGND</text>
<text x="313.7" y="165.8">LDOO</text>
<text x="321.2" y="167.1">17</text>
<text x="321.2" y="164.5">18</text>
<text x="496.3" y="164.5">2</text>
<text x="299.3" y="169.6">5</text>
<text x="299.3" y="172.2">6</text>
<text x="301.7" y="168.3">CAPM</text>
<text x="301.7" y="170.9">VNEG</text>
<text x="301.7" y="173.4">OUTL</text>
<text x="313.8" y="168.3">XSMT</text>
<text x="314.1" y="173.4">LRCK</text>
<text x="315.5" y="170.9">FMT</text>
<text x="321.2" y="172.2">15</text>
<text x="321.2" y="169.6">16</text>
<text x="496.3" y="169.6">1</text>
<text x="299.3" y="174.7">7</text>
<text x="299.3" y="177.2">8</text>
<text x="299.3" y="179.8">9</text>
<text x="301.7" y="176">OUTR</text>
<text x="301.7" y="178.5">AVDD</text>
<text x="315.5" y="178.5">BCK</text>
<text x="316.2" y="176">DIN</text>
<text x="321.2" y="179.8">12</text>
<text x="321.2" y="177.2">13</text>
<text x="321.2" y="174.7">14</text>
<text x="298.1" y="182.3">10</text>
<text x="301.7" y="181">AGND</text>
<text x="301.7" y="183.6">DEMP</text>
<text x="315.5" y="181">SCK</text>
<text x="316.1" y="183.6">FLT</text>
<text x="321.2" y="182.3">11</text>
<text x="80.2" y="261.9" transform="rotate(-90 80.2 261.9)">29</text>
<text x="82.8" y="261.9" transform="rotate(-90 82.8 261.9)">28</text>
<text x="85.3" y="261.9" transform="rotate(-90 85.3 261.9)">27</text>
<text x="87.8" y="261.9" transform="rotate(-90 87.8 261.9)">26</text>
<text x="90.4" y="261.9" transform="rotate(-90 90.4 261.9)">25</text>
<text x="92.9" y="261.9" transform="rotate(-90 92.9 261.9)">24</text>
<text x="95.5" y="261.9" transform="rotate(-90 95.5 261.9)">23</text>
<text x="98" y="261.9" transform="rotate(-90 98 261.9)">22</text>
<text x="81.2" y="266.7" transform="rotate(-90 81.2 266.7)">EP</text>
<text x="83.8" y="268.3" transform="rotate(-90 83.8 268.3)">DTR</text>
<text x="86.3" y="268.4" transform="rotate(-90 86.3 268.4)">DSR</text>
<text x="88.9" y="268.2" transform="rotate(-90 88.9 268.2)">TXD</text>
<text x="91.4" y="268.4" transform="rotate(-90 91.4 268.4)">RXD</text>
<text x="93.9" y="268.2" transform="rotate(-90 93.9 268.2)">RTS</text>
<text x="96.5" y="268.2" transform="rotate(-90 96.5 268.2)">CTS</text>
<text x="99" y="266.9" transform="rotate(-90 99 266.9)">NC</text>
<text x="70.9" y="272.5">1</text>
<text x="70.9" y="275">2</text>
<text x="73.9" y="273.5">DCD</text>
<text x="105.2" y="273.5">NC</text>
<text x="110.2" y="275">20</text>
<text x="110.2" y="272.5">21</text>
<text x="70.9" y="277.6">3</text>
<text x="70.9" y="280.1">4</text>
<text x="73.9" y="276">RI</text>
<text x="73.9" y="278.6">GND</text>
<text x="73.9" y="281.1">D+</text>
<text x="105.2" y="281.1">NC</text>
<text x="105.2" y="278.6">NC</text>
<text x="105.2" y="276">NC</text>
<text x="110.2" y="280.1">18</text>
<text x="110.2" y="277.6">19</text>
<text x="70.9" y="282.6">5</text>
<text x="70.9" y="285.2">6</text>
<text x="70.9" y="287.7">7</text>
<text x="73.9" y="283.7">D-</text>
<text x="73.9" y="286.2">VDD</text>
<text x="105.2" y="286.2">NC</text>
<text x="105.2" y="283.7">NC</text>
<text x="110.2" y="287.7">15</text>
<text x="110.2" y="285.2">16</text>
<text x="110.2" y="282.6">17</text>
<text x="290.5" y="283.9">1</text>
<text x="290.5" y="286.5">2</text>
<text x="292.8" y="285.2">+INR</text>
<text x="292.8" y="287.7">-INR</text>
<text x="306.4" y="285.2">+INL</text>
<text x="306.9" y="287.7">-INL</text>
<text x="312.3" y="286.5">13</text>
<text x="312.3" y="283.9">14</text>
<text x="73.9" y="288.7">REGIN</text>
<text x="105.2" y="288.7">NC</text>
<text x="290.5" y="289">3</text>
<text x="290.5" y="291.5">4</text>
<text x="292.8" y="290.3">OUTR</text>
<text x="292.8" y="292.8">GND</text>
<text x="305.2" y="290.3">OUTL</text>
<text x="306.6" y="292.8">UVP</text>
<text x="312.3" y="291.5">11</text>
<text x="312.3" y="289">12</text>
<text x="83.8" y="298.2" transform="rotate(-90 83.8 298.2)">VBUS</text>
<text x="86.3" y="298.2" transform="rotate(-90 86.3 298.2)">RST#</text>
<text x="88.9" y="298.2" transform="rotate(-90 88.9 298.2)">NC</text>
<text x="91.4" y="298.2" transform="rotate(-90 91.4 298.2)">SUSPEND#</text>
<text x="93.9" y="298.2" transform="rotate(-90 93.9 298.2)">SUSPEND</text>
<text x="96.5" y="298.2" transform="rotate(-90 96.5 298.2)">NC</text>
<text x="99" y="298.2" transform="rotate(-90 99 298.2)">NC</text>
<text x="290.5" y="294.1">5</text>
<text x="290.5" y="296.6">6</text>
<text x="290.5" y="299.2">7</text>
<text x="292.8" y="295.3">MUTE#</text>
<text x="292.8" y="297.9">VSS</text>
<text x="306.2" y="295.3">GND</text>
<text x="306.4" y="297.9">VDD</text>
<text x="312.3" y="299.2">8</text>
<text x="312.3" y="296.6">9</text>
<text x="312.3" y="294.1">10</text>
<text x="82.8" y="301.2" transform="rotate(-90 82.8 301.2)">8</text>
<text x="85.3" y="301.2" transform="rotate(-90 85.3 301.2)">9</text>
<text x="87.8" y="302.5" transform="rotate(-90 87.8 302.5)">10</text>
<text x="90.4" y="302.5" transform="rotate(-90 90.4 302.5)">11</text>
<text x="92.9" y="302.5" transform="rotate(-90 92.9 302.5)">12</text>
<text x="95.5" y="302.5" transform="rotate(-90 95.5 302.5)">13</text>
<text x="98" y="302.5" transform="rotate(-90 98 302.5)">14</text>
<text x="292.8" y="300.4">CN</text>
<text x="308.1" y="300.4">CP</text>
</g>
<g font-size="2.3" fill="#000080">
<text x="58.2" y="42.4">USBC1</text>
<text x="241" y="48.7">C10</text>
<text x="255" y="48.7">C11</text>
<text x="114" y="56.4">D1</text>
<text x="272.8" y="57.6">R4</text>
<text x="463.3" y="56.4">R5</text>
<text x="524.3" y="56.4">R6</text>
<text x="440.4" y="61.4">SW1</text>
<text x="501.4" y="61.4">SW2</text>
<text x="336.3" y="67.8">R7</text>
<text x="459.5" y="70.3">C12</text>
<text x="520.4" y="70.3">C13</text>
<text x="88.6" y="72.9">R1</text>
<text x="107.7" y="72.9">U1</text>
<text x="114" y="72.9">U2</text>
<text x="120.4" y="72.9">U3</text>
<text x="274.1" y="72.9">C9</text>
<text x="42.9" y="88.1">R2</text>
<text x="131.8" y="85.6">C1</text>
<text x="304.5" y="91.9">U6</text>
<text x="423.9" y="142.7">CN1</text>
<text x="265.2" y="149.1">C24</text>
<text x="283" y="149.1">C25</text>
<text x="486.2" y="145.3">U9</text>
<text x="69.6" y="152.9">U4</text>
<text x="101.3" y="152.9">C4</text>
<text x="271.5" y="159.2">C26</text>
<text x="333.8" y="156.7">C16</text>
<text x="350.3" y="156.7">C17</text>
<text x="288" y="163">C23</text>
<text x="342.6" y="166.8">C15</text>
<text x="357.9" y="166.8">C14</text>
<text x="486.2" y="163">U10</text>
<text x="101.3" y="169.4">C5</text>
<text x="252.5" y="168.1">C21</text>
<text x="266.4" y="170.7">R9</text>
<text x="51.8" y="174.5">C2</text>
<text x="69.6" y="178.3">C3</text>
<text x="275.3" y="178.3">R8</text>
<text x="83.6" y="182.1">R3</text>
<text x="95" y="180.8">LED1</text>
<text x="246.1" y="189.7">C20</text>
<text x="272.8" y="188.4">C18</text>
<text x="289.3" y="187.2">C19</text>
<text x="73.4" y="255.7">U5</text>
<text x="274.1" y="259.6">R12</text>
<text x="345.2" y="259.6">R15</text>
<text x="247.4" y="267.2">C30</text>
<text x="257.6" y="268.4">R10</text>
<text x="269" y="268.4">R11</text>
<text x="280.4" y="267.2">C32</text>
<text x="318.5" y="267.2">C33</text>
<text x="328.7" y="268.4">R13</text>
<text x="340.1" y="268.4">R14</text>
<text x="351.5" y="267.2">C35</text>
<text x="42.9" y="279.9">C6</text>
<text x="257.6" y="278.6">C31</text>
<text x="291.8" y="281.1">U8</text>
<text x="328.7" y="278.6">C34</text>
<text x="394.7" y="277.3">R16</text>
<text x="384.6" y="290">R18</text>
<text x="49.3" y="295.1">C7</text>
<text x="65.8" y="295.1">C8</text>
<text x="270.3" y="304">C29</text>
<text x="328.7" y="301.5">C28</text>
<text x="296.9" y="310.4">C27</text>
<text x="394.7" y="306.5">R17</text>
<text x="1" y="356.1">1</text>
</g>
<g font-size="2.3" fill="#00f">
<text x="224.6" y="44.9">VCC_3V3</text>
<text x="343.9" y="47.5">DIN</text>
<text x="239.8" y="51.3">0.1uF</text>
<text x="253.7" y="51.3">10uF</text>
<text x="343.9" y="50">USB_RX</text>
<text x="343.9" y="52.5">USB_TX</text>
<text x="438" y="50">VCC_3V3</text>
<text x="498.9" y="50">VCC_3V3</text>
<text x="463.3" y="58.9">10K</text>
<text x="524.3" y="58.9">10K</text>
<text x="163.6" y="65.2">D-</text>
<text x="272.8" y="60.2">10K</text>
<text x="284.5" y="65.2">LRCK</text>
<text x="474.7" y="65.2">GPIO0</text>
<text x="535.7" y="65.2">CHIP_PU</text>
<text x="163.6" y="67.8">D+</text>
<text x="249" y="67.8">CHIP_PU</text>
<text x="285.9" y="67.8">BCK</text>
<text x="341.4" y="67.8">10K</text>
<text x="356.6" y="70.3">VCC_3V3</text>
<text x="435.4" y="67.8">TS-1088-AR02016</text>
<text x="496.3" y="67.8">TS-1088-AR02016</text>
<text x="95" y="72.9">5.1k</text>
<text x="274.1" y="75.4">1uF</text>
<text x="343.9" y="75.4">GPIO0</text>
<text x="459.5" y="72.9">0.1uF</text>
<text x="520.4" y="72.9">0.1uF</text>
<text x="131.8" y="88.1">10uF</text>
<text x="42.9" y="90.6">5.1k</text>
<text x="58.2" y="91.9">TYPE-C-31-M-12</text>
<text x="124.9" y="93.7" transform="rotate(-90 124.9 93.7)">LESD5D5.0CT1G</text>
<text x="304.5" y="95.5">ESP32-WROOM-32E-N4</text>
<text x="243.7" y="138.9">VCC_3V3</text>
<text x="357.9" y="144">VCC_3V3</text>
<text x="521.7" y="147.8">LINE_OUT_L</text>
<text x="100.1" y="155.4">10uF</text>
<text x="263.9" y="151.6">10uF</text>
<text x="283" y="151.6">0.1uF</text>
<text x="423.9" y="155.4">PJ-320D</text>
<text x="458.2" y="150.3">AMP_L</text>
<text x="458.2" y="152.9">AMP_R</text>
<text x="486.2" y="155.4">RCJ-017</text>
<text x="271.5" y="161.8">2.2uF</text>
<text x="333.8" y="159.2">0.1uF</text>
<text x="350.3" y="159.2">10uF</text>
<text x="70.9" y="165.6">AMS1117-3.3</text>
<text x="219.8" y="164.3">LINE_OUT_L</text>
<text x="521.7" y="165.6">LINE_OUT_R</text>
<text x="100.1" y="171.9">0.1uF</text>
<text x="252.5" y="170.7">2.2nF</text>
<text x="271.5" y="170.7">470</text>
<text x="288" y="168.1">2.2uF</text>
<text x="342.6" y="169.4">0.1uF</text>
<text x="357.9" y="169.4">10uF</text>
<text x="486.2" y="173.2">RCJ-017</text>
<text x="49.3" y="177">10uF</text>
<text x="92.5" y="175.7">VCC_3V3</text>
<text x="281.7" y="178.3">470</text>
<text x="347.7" y="175.7">LRCK</text>
<text x="347.7" y="178.3">DIN</text>
<text x="69.6" y="180.8">0.1uF</text>
<text x="219.4" y="185.9">LINE_OUT_R</text>
<text x="256.4" y="183.4">VCC_3V3</text>
<text x="347.7" y="180.8">BCK</text>
<text x="83.6" y="187.2">75</text>
<text x="91.2" y="191">KT-0603R</text>
<text x="272.8" y="191">10uF</text>
<text x="289.3" y="189.7">0.1uF</text>
<text x="300.7" y="188.4">PCM5102APWR</text>
<text x="243.6" y="192.2">2.2nF</text>
<text x="89.4" y="246.1" transform="rotate(-90 89.4 246.1)">USB_TX</text>
<text x="91.9" y="246.1" transform="rotate(-90 91.9 246.1)">USB_RX</text>
<text x="403.1" y="249.9" transform="rotate(-90 403.1 249.9)">VCC_3V3</text>
<text x="274.1" y="264.6">30K</text>
<text x="345.2" y="264.6">30K</text>
<text x="219.4" y="271">LINE_OUT_R</text>
<text x="247.4" y="274.8">500pF</text>
<text x="257.6" y="273.5">15K</text>
<text x="269" y="273.5">43K</text>
<text x="280.4" y="274.8">47pF</text>
<text x="290.9" y="271">LINE_OUT_L</text>
<text x="318.5" y="274.8">500pF</text>
<text x="328.7" y="273.5">15K</text>
<text x="340.1" y="273.5">43K</text>
<text x="351.5" y="274.8">47pF</text>
<text x="53.9" y="281.1">D+</text>
<text x="83.6" y="281.1">CP2102-GMR</text>
<text x="255" y="281.1">180pF</text>
<text x="326.1" y="281.1">180pF</text>
<text x="394.7" y="279.9">26.1K</text>
<text x="40.4" y="282.4">0.1uF</text>
<text x="54.5" y="283.7">D-</text>
<text x="268.8" y="290">AMP_R</text>
<text x="370.6" y="290">AMP_L</text>
<text x="48" y="297.7">1uF</text>
<text x="65.8" y="297.7">0.1uF</text>
<text x="384.6" y="295.1">56K</text>
<text x="291.8" y="304">TPA6138A2PWR</text>
<text x="328.7" y="304">1uF</text>
<text x="270.3" y="306.5">1uF</text>
<text x="303.3" y="310.4">1uF</text>
<text x="394.7" y="309.1">10K</text>
</g>
<g font-size="2.1">
<text x="425.2" y="168.1">3.5mm Headphone Jack</text>
<text x="489.5" y="185.9">Dual RCA Input for Line Out</text>
</g>
<text font-size="1.5" fill="#000080" x="300.7" y="155.6">U7</text>
</svg>
